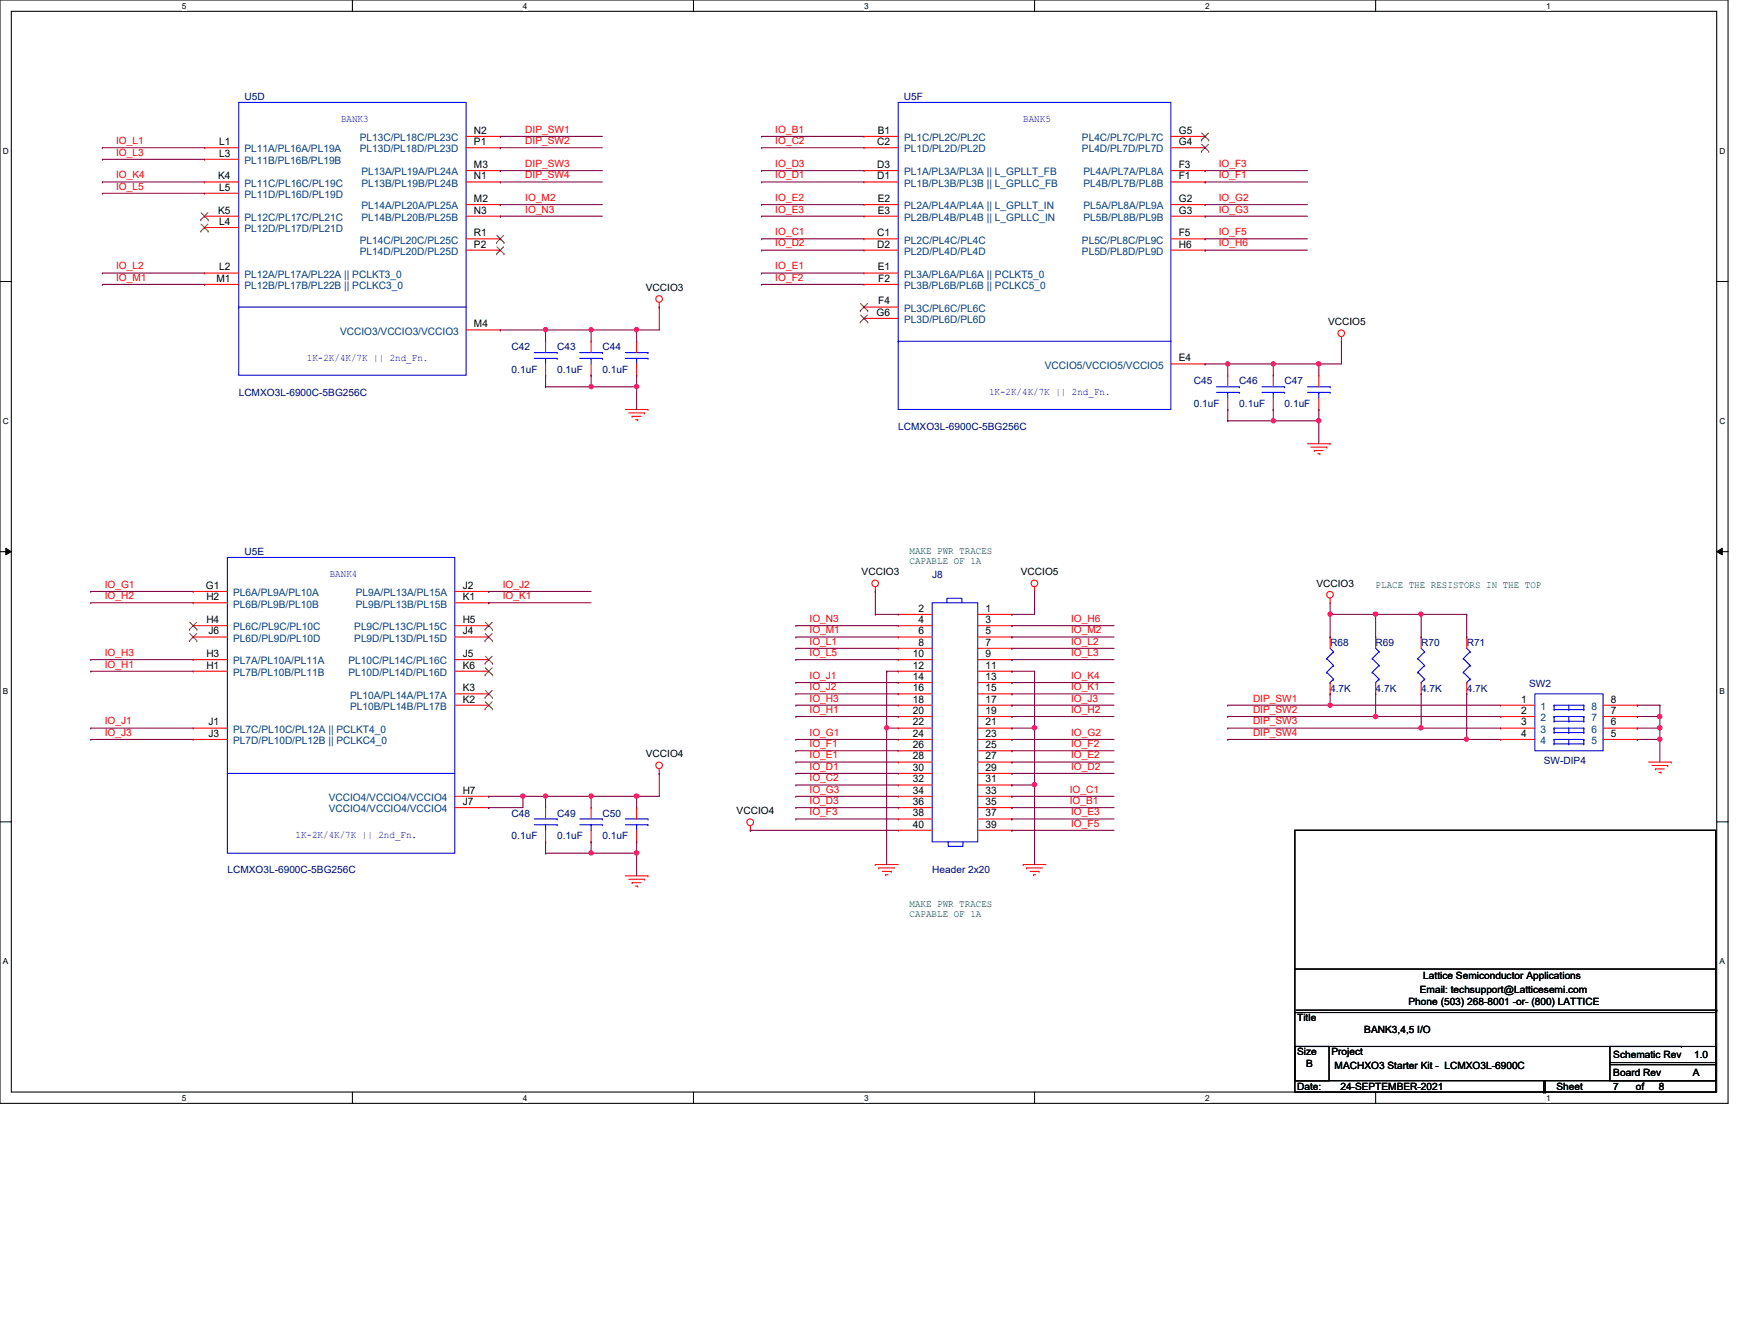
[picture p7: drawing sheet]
<svg xmlns="http://www.w3.org/2000/svg" width="279mm" height="216mm" viewBox="0 0 279 216" stroke-linecap="round" stroke-linejoin="round" font-family="sans-serif">
<path d="M0 0h278v177.4h-278zM1.8 1.8h274.3v173.8h-274.3z" fill="none" stroke="#000" stroke-width=".17"/>
<g fill="#fff">
<path d="M29.3 .2h.7v1.5h-.7z"/>
<path d="M29.3 175.8h.7v1.4h-.7z"/>
</g>
<path d="M56.7 0v1.8M56.7 175.6v1.8" fill="none" stroke="#000" stroke-width=".17"/>
<g fill="#fff">
<path d="M84.1 .2h.7v1.5h-.7z"/>
<path d="M84.1 175.8h.7v1.4h-.7z"/>
</g>
<path d="M111.5 0v1.8M111.5 175.6v1.8" fill="none" stroke="#000" stroke-width=".17"/>
<g fill="#fff">
<path d="M139 .2h.7v1.5h-.7z"/>
<path d="M139 175.8h.7v1.4h-.7z"/>
</g>
<path d="M166.4 0v1.8M166.4 175.6v1.8" fill="none" stroke="#000" stroke-width=".17"/>
<g fill="#fff">
<path d="M193.8 .2h.8v1.5h-.8z"/>
<path d="M193.8 175.8h.8v1.4h-.8z"/>
</g>
<path d="M221.3 0v1.8M221.3 175.6v1.8" fill="none" stroke="#000" stroke-width=".17"/>
<g fill="#fff">
<path d="M248.7 .2h.7v1.5h-.7z"/>
<path d="M248.7 175.8h.7v1.4h-.7z"/>
<path d="M.5 23.5h.9v1.5h-.9z"/>
<path d="M276.6 23.5h.9v1.5h-.9z"/>
<path d="M.5 67h.9v1.5h-.9z"/>
<path d="M276.6 67h.9v1.5h-.9z"/>
</g>
<path d="M0 45.3h1.8M276.1 45.3h1.9" fill="none" stroke="#000" stroke-width=".17"/>
<g fill="#fff">
<path d="M.5 110.4h.8v1.5h-.8z"/>
<path d="M276.6 110.4h.9v1.5h-.9z"/>
</g>
<path d="M0 88.7h1.8M276.1 88.7h1.9" fill="none" stroke="#000" stroke-width=".17"/>
<path d="M.9 88.1l.9 .6-.9 .5zM276.1 88.7l.9-.6v1.1z" fill="#000"/>
<path d="M.9 88.1l.9 .6-.9 .5zM276.1 88.7l.9-.6v1.1z" fill="none" stroke="#000" stroke-width=".16"/>
<g fill="#fff">
<path d="M.5 153.8h.8v1.5h-.8z"/>
<path d="M276.6 153.8h.9v1.5h-.9z"/>
</g>
<g fill="none" stroke="#000" stroke-width=".17">
<path d="M0 132.1h1.8M208.3 133.5h67.7v42.1h-67.7zM276.1 132.1h1.9M208.3 155.8h67.7M276 155.8h.1M208.3 168.2h5.5v5.5h-5.5zM208.3 173.7h67.7M208.3 162.8h67.7M208.3 168.2h62.2M208.5 162.4h67.6M248.3 175.6h.1M248.3 173.7v1.9"/>
<path d="M248.5 175.6h.1M248.5 173.7v1.9M259 168.2h17v5.5h-17zM259 171.2h17M259 170.8h17M270.5 168.2h.1M276 173.7h.1M276 162.8h.1M276 171.2h.1M276 170.8h.1M276.1 162.4h.1"/>
</g>
<g fill="none" stroke="#f00" stroke-width=".17">
<path d="M32.9 23.7h.1M32.9 25.6h.1M32.9 29.3h.1M32.9 31.1h.1M32.9 34.8h.1M32.9 36.6h.1M32.9 23.7h5.5M32.9 25.6h5.5M32.9 29.3h5.5M32.9 31.1h5.5M32.9 34.8h5.5M32.9 36.6h5.5"/>
<path d="M75 23.7h5.5M75 29.3h5.5M75 34.8h5.5M75 32.9h5.5M75 38.4h5.5M75 21.9h5.5M75 27.4h5.5M80.5 32.9h.1M80.5 34.8h.1M80.5 38.4h.1M80.5 21.9h.1M80.5 23.7h.1"/>
<path d="M80.5 27.4h.1M80.5 29.3h.1M139 21.9h.1M139 23.7h.1M139 27.4h.1M139 29.3h.1M139 32.9h.1M139 34.8h.1M139 38.4h.1M139 23.7h5.5M139 29.3h5.5M139 34.8h5.5"/>
<path d="M139 32.9h5.5M139 38.4h5.5M139 21.9h5.5M139 27.4h5.5M188.3 23.7h5.5M188.3 29.3h5.5M188.3 34.8h5.5M188.3 32.9h5.5M188.3 38.4h5.5M188.3 21.9h5.5M188.3 27.4h5.5M193.8 32.9h.1"/>
<path d="M193.8 34.8h.1M193.8 38.4h.1M193.8 21.9h.1M193.8 23.7h.1M193.8 27.4h.1M193.8 29.3h.1M32.9 43.9h.1M32.9 45.7h.1M32.9 43.9h5.5M32.9 45.7h5.5M75 40.2h5.5M75 53h5.5"/>
<path d="M80.5 40.2h.1M80.5 53h.1M87.8 54.9h.1M87.8 54.9v1.8M87.8 58.5v1.8M95.1 54.9h.1M95.1 54.9v1.8M95.1 58.5v1.8M102.4 54.9h.1M102.4 54.9v1.8M102.4 58.5v1.8M106 49.4h.1"/>
<path d="M106 48.6v.8M139 40.2h.1M139 43.9h.1M139 45.7h.1M139 49.4h.1M139 51.2h.1M139 43.9h5.5M139 45.7h5.5M139 40.2h5.5M139 49.4h5.5M139 51.2h5.5M188.3 40.2h5.5"/>
<path d="M188.3 58.5h5.5M193.8 40.2h.1M193.8 58.5h.1M215.8 54.9h.1M215.8 54.1v.8M87.8 60.3h.1M95.1 60.3h.1M100.6 65.8h3.6M101.1 66.4h2.6M101.7 66.9h.1M101.7 66.9h1.4M102.2 67.5h.4"/>
<path d="M102.4 60.3h.1M102.6 67.5h.1M103.7 66.4h.1M104.2 65.8h.1M197.5 60.3h.1M197.5 65.8h.1M197.5 60.3v1.9M197.5 64v1.8M204.8 60.3h.1M204.8 65.8h.1M204.8 60.3v1.9M204.8 64v1.8"/>
<path d="M210.3 71.3h3.7M210.9 71.9h2.5M211.4 72.4h.1M211.4 72.4h1.5M212 72.9h.3M212.1 60.3h.1M212.1 65.8h.1M212.1 60.3v1.9M212.1 64v1.8M212.3 72.9h.1M213.4 71.9h.1M214 71.3h.1"/>
<path d="M31.1 95.1h.1M31.1 96.9h.1M31.1 95.1h5.5M31.1 96.9h5.5M73.2 95.1h5.4M73.2 96.9h5.4M78.6 95.1h.1M78.6 96.9h.1M140.8 95.1h.1M140.8 94.4v.7M144.5 98.8h.1M144.5 98.8h5.4"/>
<path d="M157.3 98.8h5.5M162.8 98.8h.1M166.4 95.1h.1M166.4 94.4v.7M214 96.9h.1M214 96.2v.7M31.1 100.6h.1M31.1 102.4h.1M31.1 106h.1M31.1 107.9h.1M31.1 117.1h.1M31.1 118.9h.1"/>
<path d="M31.1 117.1h5.5M31.1 118.9h5.5M31.1 100.6h5.5M31.1 102.4h5.5M31.1 106h5.5M31.1 107.9h5.5M73.2 113.4h5.4M73.2 100.6h5.4M73.2 102.4h5.4M73.2 106h5.4M73.2 107.9h5.4M73.2 111.5h5.4"/>
<path d="M78.6 106h.1M78.6 107.9h.1M78.6 111.5h.1M78.6 113.4h.1M78.6 100.6h.1M78.6 102.4h.1M144.5 100.6h.1M144.5 102.4h.1M144.5 104.2h.1M144.5 106h.1M144.5 107.9h.1M144.5 109.7h.1"/>
<path d="M144.5 111.5h.1M144.5 113.4h.1M144.5 115.2h.1M144.5 117.1h.1M144.5 118.9h.1M144.5 113.4h5.4M144.5 115.2h5.4M144.5 117.1h5.4M144.5 118.9h5.4M144.5 100.6h5.4M144.5 102.4h5.4M144.5 104.2h5.4"/>
<path d="M144.5 106h5.4M144.5 107.9h5.4M144.5 109.7h5.4M144.5 111.5h5.4M157.3 113.4h5.5M157.3 115.2h5.5M157.3 117.1h5.5M157.3 118.9h5.5M157.3 100.6h5.5M157.3 102.4h5.5M157.3 104.2h5.5M157.3 106h5.5"/>
<path d="M157.3 107.9h5.5M157.3 109.7h5.5M157.3 111.5h5.5M162.8 100.6h.1M162.8 102.4h.1M162.8 104.2h.1M162.8 106h.1M162.8 107.9h.1M162.8 109.7h.1M162.8 111.5h.1M162.8 113.4h.1M162.8 115.2h.1"/>
<path d="M162.8 117.1h.1M162.8 118.9h.1M214 111.5h.1M214 102.4h.1M214 102.4v1.8M214 109.7v1.8M221.3 111.5h.1M221.3 102.4h.1M221.3 102.4v1.8M221.3 109.7v1.8M228.6 111.5h.1M228.6 102.4h.1"/>
<path d="M228.6 102.4v1.8M228.6 109.7v1.8M235.9 111.5h.1M235.9 102.4h.1M235.9 102.4v1.8M235.9 109.7v1.8M241.4 113.4h.1M241.4 115.2h.1M241.4 117.1h.1M241.4 118.9h.1M241.4 113.4h5.5M241.4 115.2h5.5"/>
<path d="M241.4 117.1h5.5M241.4 118.9h5.5M257.9 113.4h5.5M257.9 115.2h5.5M257.9 117.1h5.5M257.9 118.9h5.5M263.4 118.9h.1M263.4 117.1h.1M263.4 115.2h.1M263.4 113.4h.1M73.2 128h5.4M73.2 129.8h5.4"/>
<path d="M78.6 128h.1M78.6 129.8h.1M87.8 129.8h.1M87.8 135.3h.1M87.8 129.8v1.9M87.8 133.5v1.8M95.1 129.8h.1M95.1 135.3h.1M95.1 129.8v1.9M95.1 133.5v1.8M102.4 129.8h.1M102.4 135.3h.1"/>
<path d="M102.4 129.8v1.9M102.4 133.5v1.8M106 124.3h.1M106 123.6v.7M120.7 133.5h.1M120.7 132.8v.7M140.8 139h.1M140.8 139h3.7M141.4 139.5h.1M141.4 139.5h2.5M144.5 120.7h.1M144.5 122.5h.1"/>
<path d="M144.5 124.3h.1M144.5 126.2h.1M144.5 128h.1M144.5 129.8h.1M144.5 131.7h.1M144.5 133.5h.1M144.5 122.5h5.4M144.5 120.7h5.4M144.5 124.3h5.4M144.5 126.2h5.4M144.5 128h5.4M144.5 129.8h5.4"/>
<path d="M144.5 131.7h5.4M144.5 133.5h5.4M157.3 122.5h5.5M157.3 120.7h5.5M157.3 124.3h5.5M157.3 126.2h5.5M157.3 128h5.5M157.3 129.8h5.5M157.3 131.7h5.5M157.3 133.5h5.5M162.8 120.7h.1M162.8 122.5h.1"/>
<path d="M162.8 124.3h.1M162.8 126.2h.1M162.8 128h.1M162.8 129.8h.1M162.8 131.7h.1M162.8 133.5h.1M164.6 139h.1M164.6 139h3.6M165.1 139.5h.1M165.1 139.5h2.6M265.2 122.5h3.6M265.7 123.1h2.6"/>
<path d="M266.3 123.6h.1M266.3 123.6h1.4M266.8 124.2h.4M267.2 124.2h.1M268.3 123.1h.1M268.8 122.5h.1M100.6 140.8h3.6M101.1 141.4h2.6M101.7 141.9h.1M101.7 141.9h1.4M102.2 142.5h.4M102.6 142.5h.1"/>
<path d="M103.7 141.4h.1M104.2 140.8h.1M141.9 140.1h1.5M142.5 140.6h.1M142.5 140.6h.3M143.4 140.1h.1M165.7 140.1h1.4M166.2 140.6h.1M166.2 140.6h.4M167.1 140.1h.1"/>
<circle cx="106" cy="48.1" r=".54"/>
<circle cx="215.7" cy="53.6" r=".54"/>
<circle cx="140.8" cy="93.8" r=".54"/>
<circle cx="166.4" cy="93.8" r=".54"/>
<circle cx="213.9" cy="95.6" r=".54"/>
<circle cx="106" cy="123" r=".54"/>
<circle cx="120.7" cy="132.2" r=".54"/>
</g>
<g fill="none" stroke="#00f" stroke-width=".17">
<path d="M38.4 16.5h36.6v43.8h-36.6zM144.5 16.5h43.8v49.3h-43.8zM38.4 49.4h.1M38.4 49.4h36.6M85.9 56.7h3.7M85.9 57.6h3.7M87.8 57.6h.1M87.8 57.6v.9M89.6 56.7h.1M89.6 57.6h.1M93.3 56.7h3.6M93.3 57.6h3.6"/>
<path d="M95.1 57.6h.1M95.1 57.6v.9M96.9 56.7h.1M96.9 57.6h.1M100.6 56.7h3.6M100.6 57.6h3.6M102.4 57.6h.1M102.4 57.6v.9M104.2 56.7h.1M104.2 57.6h.1M144.5 54.9h.1M144.5 54.9h43.8"/>
<path d="M195.7 62.2h3.6M195.7 63.1h3.6M197.5 63.1h.1M197.5 63.1v.9M199.3 62.2h.1M199.3 63.1h.1M203 62.2h3.6M203 63.1h3.6M204.8 63.1h.1M204.8 63.1v.9M206.6 62.2h.1M206.6 63.1h.1"/>
<path d="M210.3 62.2h3.7M210.3 63.1h3.7M212.1 63.1h.1M212.1 63.1v.9M214 62.2h.1M214 63.1h.1M36.6 89.6h36.6v47.6h-36.6zM149.9 96.9h7.4v38.4h-7.4zM152.3 96.9v-.7h2.4v.7M213.4 105.9h.1M213.4 108.1h.1M213.4 105.9l1.1 1.1"/>
<path d="M213.4 108.1l1.1 1.1M214 109.7h.1M214 104.2l.5 .6M214.5 104.8h.1M214.5 107h.1M214.5 109.2h.1M214.5 104.8l-1.1 1.1M214.5 107l-1.1 1.1M214.5 109.2l-.5 .5M220.7 105.9h.1M220.7 108.1h.1M220.7 105.9l1.1 1.1"/>
<path d="M220.7 108.1l1.1 1.1M221.3 109.7h.1M221.3 104.2l.5 .6M221.8 104.8h.1M221.8 107h.1M221.8 109.2h.1M221.8 104.8l-1.1 1.1M221.8 107l-1.1 1.1M221.8 109.2l-.5 .5M228 105.9h.1M228 108.1h.1M228 105.9l1.2 1.1"/>
<path d="M228 108.1l1.2 1.1M228.6 109.7h.1M228.6 104.2l.6 .6M229.2 104.8h.1M229.2 107h.1M229.2 109.2h.1M229.2 104.8l-1.2 1.1M229.2 107l-1.2 1.1M229.2 109.2l-.6 .5M235.4 105.9h.1M235.4 108.1h.1M235.4 105.9l1.1 1.1"/>
<path d="M235.4 108.1l1.1 1.1M235.9 109.7h.1M235.9 104.2l.6 .6M236.5 104.8h.1M236.5 107h.1M236.5 109.2h.1M236.5 104.8l-1.1 1.1M236.5 107l-1.1 1.1M236.5 109.2l-.6 .5M246.9 111.5h11v9.2h-11zM250 114.1h.1M250 113.4h.1"/>
<path d="M250 115.2h.1M250 116h.1M250 117.1h.1M250 117.8h.1M250 118.9h.1M250 119.6h.1M250 113.4h4.8M250 114.1h4.8M250 113.4v.7M250 115.2v.8M250 117.1v.7M250 118.9v.7"/>
<path d="M250 116h4.8M250 115.2h4.8M250 117.8h4.8M250 117.1h4.8M250 119.6h4.8M250 118.9h4.8M252.3 114.1h.1M252.3 116h.1M252.3 117.8h.1M252.3 119.6h.1M252.3 113.4v.7M252.3 115.2v.8"/>
<path d="M252.3 117.1v.7M252.3 118.9v.7M254.8 113.4h.1M254.8 114.1h.1M254.8 116h.1M254.8 115.2h.1M254.8 117.8h.1M254.8 117.1h.1M254.8 119.6h.1M254.8 118.9h.1M254.8 113.4v.7M254.8 115.2v.8"/>
<path d="M254.8 117.1v.7M254.8 118.9v.7M36.6 124.3h.1M36.6 124.3h36.6M85.9 131.7h3.7M85.9 132.6h3.7M87.8 132.6h.1M87.8 132.6v.9M89.6 131.7h.1M89.6 132.6h.1M93.3 131.7h3.6M93.3 132.6h3.6"/>
<path d="M95.1 132.6h.1M95.1 132.6v.9M96.9 131.7h.1M96.9 132.6h.1M100.6 131.7h3.6M100.6 132.6h3.6M102.4 132.6h.1M102.4 132.6v.9M104.2 131.7h.1M104.2 132.6h.1M152.5 135.3v.8h2.4v-.8"/>
</g>
<g fill="none" stroke="#804000" stroke-width=".16">
<path d="M32.3 35.3h.1M32.3 37.2h.1M32.3 34.2l1.2 1.1M32.3 36l1.2 1.2M33.4 34.2l-1.1 1.1M33.4 36l-1.1 1.2M33.5 35.3h.1M33.5 37.2h.1M79.9 39h.1M79.9 37.8l1.2 1.2M79.9 39.7l1.2 1.1M81 37.8l-1.1 1.2"/>
<path d="M81 39.7l-1.1 1.1M81.1 39h.1M193.3 22.5h.1M193.3 24.3h.1M193.3 21.4l1.1 1.1M193.3 23.2l1.1 1.1M194.4 21.4l-1.1 1.1M194.4 23.2l-1.1 1.1M194.4 22.5h.1M194.4 24.3h.1M79.9 40.8h.1M81.1 40.8h.1"/>
<path d="M138.4 50h.1M138.4 51.8h.1M138.4 48.8l1.2 1.2M138.4 50.6l1.2 1.2M139.5 48.8l-1.1 1.2M139.5 50.6l-1.1 1.2M139.6 50h.1M139.6 51.8h.1M30.5 101.2h.1M30.5 103h.1M30.5 100l1.2 1.2M30.5 101.9l1.2 1.1"/>
<path d="M31.6 100l-1.1 1.2M31.6 101.9l-1.1 1.1M31.7 101.2h.1M31.7 103h.1M78 106.6h.1M78 108.5h.1M78 112.1h.1M78 114h.1M78 101.2h.1M78 103h.1M78.1 105.5l1.1 1.1M78.1 107.4l1.1 1.1"/>
<path d="M78.1 111l1.1 1.1M78.1 112.8l1.1 1.2M78.1 100l1.1 1.2M78.1 101.9l1.1 1.1M79.2 111l-1.2 1.1M79.2 105.5l-1.2 1.1M79.2 107.4l-1.2 1.1M79.2 112.8l-1.2 1.2M79.2 100l-1.2 1.2M79.2 101.9l-1.2 1.1M79.2 106.6h.1M79.2 108.5h.1"/>
<path d="M79.2 112.1h.1M79.2 114h.1M79.2 101.2h.1M79.2 103h.1"/>
</g>
<g fill="none" stroke="#800040" stroke-width=".17">
<path d="M16.5 23.7h.1M16.5 25.6h.1M16.5 29.3h.1M16.5 31.1h.1M16.5 23.7h16.4M16.5 25.6h16.4M16.5 29.3h16.4M16.5 31.1h16.4M80.5 32.9h.1M80.5 34.8h.1M80.5 32.9h16.4M80.5 34.8h16.4"/>
<path d="M16.5 43.9h.1M16.5 45.7h.1M16.5 43.9h16.4M16.5 45.7h16.4M87.8 53h.1M87.8 53v1.9M87.8 53h7.3"/>
</g>
<circle cx="95.1" cy="53" r=".34" fill="#f0f"/>
<circle cx="95.1" cy="53" r=".34" fill="none" stroke="#f0f" stroke-width=".17"/>
<path d="M80.5 53h.1M80.5 53h7.3" fill="none" stroke="#800040" stroke-width=".17"/>
<circle cx="87.8" cy="53" r=".34" fill="#f0f"/>
<circle cx="87.8" cy="53" r=".34" fill="none" stroke="#f0f" stroke-width=".17"/>
<path d="M95.1 53h.1M95.1 53v1.9M95.1 53h7.3M102.4 53h.1M102.4 53v1.9M87.8 60.3h.1M87.8 62.2h.1M87.8 60.3v1.9M87.8 62.2h14.6M95.1 60.3h.1M95.1 62.2h.1M95.1 60.3v1.9" fill="none" stroke="#800040" stroke-width=".17"/>
<circle cx="95.1" cy="62.1" r=".34" fill="#f0f"/>
<circle cx="95.1" cy="62.1" r=".34" fill="none" stroke="#f0f" stroke-width=".17"/>
<path d="M102.4 60.3h.1M102.4 60.3v1.9" fill="none" stroke="#800040" stroke-width=".17"/>
<circle cx="102.4" cy="62.1" r=".36" fill="#f0f"/>
<circle cx="102.4" cy="62.1" r=".36" fill="none" stroke="#f0f" stroke-width=".17"/>
<path d="M102.4 53h.1M102.4 53h3.6" fill="none" stroke="#800040" stroke-width=".17"/>
<circle cx="102.4" cy="53" r=".36" fill="#f0f"/>
<circle cx="102.4" cy="53" r=".36" fill="none" stroke="#f0f" stroke-width=".17"/>
<path d="M106 49.4h.1M106 49.4v3.6M87.8 128h.1M87.8 128v1.8" fill="none" stroke="#800040" stroke-width=".17"/>
<circle cx="87.8" cy="128" r=".34" fill="#f0f"/>
<circle cx="87.8" cy="128" r=".34" fill="none" stroke="#f0f" stroke-width=".17"/>
<path d="M84.1 128h.1M84.1 128h18.3M87.8 128h.1M95.1 128h.1M95.1 128v1.8M102.4 128h.1M102.4 128v1.8" fill="none" stroke="#800040" stroke-width=".17"/>
<circle cx="95.1" cy="128" r=".34" fill="#f0f"/>
<circle cx="95.1" cy="128" r=".34" fill="none" stroke="#f0f" stroke-width=".17"/>
<path d="M87.8 135.3h.1M87.8 137.2h.1M87.8 135.3v1.9M95.1 135.3h.1M95.1 135.3v1.9h-7.3" fill="none" stroke="#800040" stroke-width=".17"/>
<circle cx="95.1" cy="137.1" r=".34" fill="#f0f"/>
<circle cx="95.1" cy="137.1" r=".34" fill="none" stroke="#f0f" stroke-width=".17"/>
<path d="M95.1 137.2h.1M102.4 135.3h.1M102.4 128h.1M102.4 135.3v1.9h-7.3M102.4 128h3.6" fill="none" stroke="#800040" stroke-width=".17"/>
<circle cx="102.4" cy="128" r=".36" fill="#f0f"/>
<circle cx="102.4" cy="128" r=".36" fill="none" stroke="#f0f" stroke-width=".17"/>
<path d="M78.6 129.8h.1M78.6 128h.1M78.6 128h5.5M84.1 128h.1M84.1 128v1.8h-5.5M106 124.3h.1M106 124.3v3.7" fill="none" stroke="#800040" stroke-width=".17"/>
<circle cx="84.1" cy="128" r=".36" fill="#f0f"/>
<circle cx="84.1" cy="128" r=".36" fill="none" stroke="#f0f" stroke-width=".17"/>
<g fill="none" stroke="#800040" stroke-width=".17">
<path d="M14.6 95.1h.1M14.6 96.9h.1M14.6 95.1h16.5M14.6 96.9h16.5M78.6 95.1h.1M78.6 96.9h.1M78.6 95.1h16.5M78.6 96.9h16.5M14.6 106h.1M14.6 107.9h.1M14.6 117.1h.1M14.6 118.9h.1"/>
<path d="M14.6 106h16.5M14.6 107.9h16.5M14.6 117.1h16.5M14.6 118.9h16.5M102.4 137.2h.1M102.4 137.2v3.6"/>
</g>
<circle cx="102.4" cy="137.1" r=".36" fill="#f0f"/>
<circle cx="102.4" cy="137.1" r=".36" fill="none" stroke="#f0f" stroke-width=".17"/>
<path d="M193.8 58.5h.1M193.8 58.5h3.7M197.5 58.5h.1M197.5 58.5v1.8" fill="none" stroke="#800040" stroke-width=".17"/>
<circle cx="197.5" cy="58.5" r=".34" fill="#f0f"/>
<circle cx="197.5" cy="58.5" r=".34" fill="none" stroke="#f0f" stroke-width=".17"/>
<path d="M197.5 58.5h.1M197.5 58.5h14.6M204.8 58.5h.1M204.8 58.5v1.8M212.1 58.5h.1M212.1 58.5v1.8" fill="none" stroke="#800040" stroke-width=".17"/>
<circle cx="212.1" cy="58.5" r=".36" fill="#f0f"/>
<circle cx="212.1" cy="58.5" r=".36" fill="none" stroke="#f0f" stroke-width=".17"/>
<circle cx="204.8" cy="58.5" r=".34" fill="#f0f"/>
<circle cx="204.8" cy="58.5" r=".34" fill="none" stroke="#f0f" stroke-width=".17"/>
<path d="M197.5 65.8h.1M197.5 67.6h.1M197.5 65.8v1.8M197.5 67.6h14.6M204.8 65.8h.1M204.8 67.6h.1M204.8 65.8v1.8" fill="none" stroke="#800040" stroke-width=".17"/>
<circle cx="212.1" cy="67.6" r=".36" fill="#f0f"/>
<circle cx="212.1" cy="67.6" r=".36" fill="none" stroke="#f0f" stroke-width=".17"/>
<circle cx="204.8" cy="67.6" r=".34" fill="#f0f"/>
<circle cx="204.8" cy="67.6" r=".34" fill="none" stroke="#f0f" stroke-width=".17"/>
<g fill="none" stroke="#800040" stroke-width=".17">
<path d="M122.5 21.9h.1M122.5 23.7h.1M122.5 27.4h.1M122.5 29.3h.1M122.5 32.9h.1M122.5 34.8h.1M122.5 38.4h.1M122.5 21.9h16.5M122.5 23.7h16.5M122.5 27.4h16.5M122.5 29.3h16.5M122.5 32.9h16.5"/>
<path d="M122.5 34.8h16.5M122.5 38.4h16.5M193.8 27.4h.1M193.8 29.3h.1M193.8 32.9h.1M193.8 34.8h.1M193.8 38.4h.1M193.8 27.4h16.5M193.8 29.3h16.5M193.8 32.9h16.5M193.8 34.8h16.5M193.8 38.4h16.5"/>
<path d="M122.5 40.2h.1M122.5 43.9h.1M122.5 45.7h.1M122.5 40.2h16.5M122.5 43.9h16.5M122.5 45.7h16.5M193.8 40.2h.1M193.8 40.2h16.5M212.1 58.5h.1M215.8 54.9h.1M215.8 54.9v3.6h-3.7M102.4 62.2h.1"/>
<path d="M102.4 62.2v3.6M212.1 67.6h.1M212.1 67.6v3.7M140.8 98.8h.1M140.8 95.1h.1M140.8 98.8h3.7M140.8 95.1v3.7M162.8 98.8h.1M166.4 95.1h.1M166.4 95.1v3.7h-3.6M142.6 107.9h.1M142.6 117.1h.1"/>
<path d="M142.6 107.9h1.9M142.6 117.1v21.9"/>
</g>
<circle cx="142.6" cy="117" r=".34" fill="#f0f"/>
<circle cx="142.6" cy="117" r=".34" fill="none" stroke="#f0f" stroke-width=".17"/>
<path d="M162.8 107.9h.1M162.8 107.9h3.6M166.4 107.9h.1M166.4 107.9v9.2" fill="none" stroke="#800040" stroke-width=".17"/>
<circle cx="166.4" cy="117" r=".36" fill="#f0f"/>
<circle cx="166.4" cy="117" r=".36" fill="none" stroke="#f0f" stroke-width=".17"/>
<path d="M142.6 117.1h.1M142.6 117.1h1.9M162.8 117.1h.1M162.8 117.1h3.6M166.4 126.2h.1M166.4 126.2v12.8" fill="none" stroke="#800040" stroke-width=".17"/>
<circle cx="166.4" cy="126.1" r=".36" fill="#f0f"/>
<circle cx="166.4" cy="126.1" r=".36" fill="none" stroke="#f0f" stroke-width=".17"/>
<g fill="none" stroke="#800040" stroke-width=".17">
<path d="M212.1 65.8h.1M212.1 65.8v1.8M142.6 107.9h.1M142.6 107.9v9.2M166.4 117.1h.1M166.4 117.1v9.1h-3.6M263.4 113.4h.1M263.4 113.4h3.6M267 115.2h.1M267 115.2v1.9M120.7 133.5h.1M120.7 133.5h23.8"/>
<path d="M162.8 126.2h.1"/>
</g>
<circle cx="267" cy="117" r=".36" fill="#f0f"/>
<circle cx="267" cy="117" r=".36" fill="none" stroke="#f0f" stroke-width=".17"/>
<circle cx="267" cy="115.2" r=".36" fill="#f0f"/>
<circle cx="267" cy="115.2" r=".36" fill="none" stroke="#f0f" stroke-width=".17"/>
<g fill="none" stroke="#800040" stroke-width=".17">
<path d="M214 113.4h.1M214 113.4h27.4M221.3 115.2h.1M221.3 115.2h20.1M228.6 117.1h.1M228.6 117.1h12.8M263.4 115.2h.1M263.4 117.1h.1M263.4 118.9h.1M263.4 115.2h3.6M263.4 117.1h3.6M263.4 118.9h3.6"/>
<path d="M267 118.9h.1M267 117.1h.1M267 117.1v5.4"/>
</g>
<circle cx="267" cy="118.8" r=".36" fill="#f0f"/>
<circle cx="267" cy="118.8" r=".36" fill="none" stroke="#f0f" stroke-width=".17"/>
<g fill="none" stroke="#800040" stroke-width=".17">
<path d="M80.5 21.9h.1M80.5 23.7h.1M80.5 27.4h.1M80.5 29.3h.1M80.5 21.9h16.4M80.5 23.7h16.4M80.5 27.4h16.4M80.5 29.3h16.4M197.5 113.4h.1M214 111.5h.1M214 111.5v1.9h-16.5M221.3 111.5h.1"/>
<path d="M221.3 111.5v3.7M228.6 111.5h.1M228.6 111.5v5.6M235.9 118.9h.1M235.9 111.5h.1M235.9 118.9h5.5M235.9 111.5v7.4M267 113.4h.1M267 113.4v1.8"/>
</g>
<circle cx="213.9" cy="113.4" r=".34" fill="#f0f"/>
<circle cx="213.9" cy="113.4" r=".34" fill="none" stroke="#f0f" stroke-width=".17"/>
<path d="M197.5 115.2h.1M197.5 115.2h23.8" fill="none" stroke="#800040" stroke-width=".17"/>
<circle cx="221.3" cy="115.2" r=".36" fill="#f0f"/>
<circle cx="221.3" cy="115.2" r=".36" fill="none" stroke="#f0f" stroke-width=".17"/>
<path d="M197.5 117.1h.1M197.5 117.1h31.1" fill="none" stroke="#800040" stroke-width=".17"/>
<circle cx="228.6" cy="117" r=".34" fill="#f0f"/>
<circle cx="228.6" cy="117" r=".34" fill="none" stroke="#f0f" stroke-width=".17"/>
<path d="M197.5 118.9h.1M197.5 118.9h38.4" fill="none" stroke="#800040" stroke-width=".17"/>
<circle cx="235.9" cy="118.8" r=".34" fill="#f0f"/>
<circle cx="235.9" cy="118.8" r=".34" fill="none" stroke="#f0f" stroke-width=".17"/>
<path d="M214 98.8h.1M214 96.9v5.5M214 98.8h7.3M221.3 98.8h.1M235.9 98.8v3.6M214 102.4h.1M235.9 102.4h.1" fill="none" stroke="#800040" stroke-width=".17"/>
<circle cx="213.9" cy="98.7" r=".34" fill="#f0f"/>
<circle cx="213.9" cy="98.7" r=".34" fill="none" stroke="#f0f" stroke-width=".17"/>
<path d="M228.6 98.8h.1M228.6 98.8h-7.3v3.6M221.3 102.4h.1" fill="none" stroke="#800040" stroke-width=".17"/>
<circle cx="221.3" cy="98.7" r=".36" fill="#f0f"/>
<circle cx="221.3" cy="98.7" r=".36" fill="none" stroke="#f0f" stroke-width=".17"/>
<circle cx="228.6" cy="98.7" r=".34" fill="#f0f"/>
<circle cx="228.6" cy="98.7" r=".34" fill="none" stroke="#f0f" stroke-width=".17"/>
<g fill="none" stroke="#800040" stroke-width=".17">
<path d="M235.9 98.8h.1M235.9 98.8h-7.3v3.6M128 100.6h.1M128 102.4h.1M128 104.2h.1M128 106h.1M128 109.7h.1M128 111.5h.1M128 113.4h.1M128 115.2h.1M128 118.9h.1M128 100.6h16.5"/>
<path d="M128 102.4h16.5M128 104.2h16.5M128 106h16.5M128 109.7h16.5M128 111.5h16.5M128 113.4h16.5M128 115.2h16.5M128 118.9h16.5M162.8 100.6h.1M162.8 102.4h.1M162.8 104.2h.1M162.8 106h.1"/>
<path d="M162.8 109.7h.1M162.8 111.5h.1M162.8 113.4h.1M162.8 115.2h.1M162.8 118.9h.1M162.8 100.6h16.4M162.8 102.4h16.4M162.8 104.2h16.4M162.8 106h16.4M162.8 109.7h16.4M162.8 111.5h16.4M162.8 113.4h16.4"/>
<path d="M162.8 115.2h16.4M162.8 118.9h16.4M228.6 102.4h.1M128 120.7h.1M128 122.5h.1M128 124.3h.1M128 126.2h.1M128 128h.1M128 129.8h.1M128 131.7h.1M128 120.7h16.5M128 122.5h16.5"/>
<path d="M128 124.3h16.5M128 126.2h16.5M128 128h16.5M128 129.8h16.5M128 131.7h16.5M162.8 120.7h.1M162.8 122.5h.1M162.8 124.3h.1M162.8 128h.1M162.8 129.8h.1M162.8 131.7h.1M162.8 133.5h.1"/>
<path d="M162.8 120.7h16.4M162.8 122.5h16.4M162.8 124.3h16.4M162.8 128h16.4M162.8 129.8h16.4M162.8 131.7h16.4M162.8 133.5h16.4"/>
</g>
<circle cx="95.1" cy="53" r=".34" fill="#f0f"/>
<circle cx="95.1" cy="53" r=".34" fill="none" stroke="#f0f" stroke-width=".17"/>
<circle cx="87.8" cy="53" r=".34" fill="#f0f"/>
<circle cx="87.8" cy="53" r=".34" fill="none" stroke="#f0f" stroke-width=".17"/>
<circle cx="95.1" cy="62.1" r=".34" fill="#f0f"/>
<circle cx="95.1" cy="62.1" r=".34" fill="none" stroke="#f0f" stroke-width=".17"/>
<circle cx="102.4" cy="62.1" r=".36" fill="#f0f"/>
<circle cx="102.4" cy="62.1" r=".36" fill="none" stroke="#f0f" stroke-width=".17"/>
<circle cx="102.4" cy="53" r=".36" fill="#f0f"/>
<circle cx="102.4" cy="53" r=".36" fill="none" stroke="#f0f" stroke-width=".17"/>
<circle cx="87.8" cy="128" r=".34" fill="#f0f"/>
<circle cx="87.8" cy="128" r=".34" fill="none" stroke="#f0f" stroke-width=".17"/>
<circle cx="95.1" cy="128" r=".34" fill="#f0f"/>
<circle cx="95.1" cy="128" r=".34" fill="none" stroke="#f0f" stroke-width=".17"/>
<circle cx="95.1" cy="137.1" r=".34" fill="#f0f"/>
<circle cx="95.1" cy="137.1" r=".34" fill="none" stroke="#f0f" stroke-width=".17"/>
<circle cx="102.4" cy="128" r=".36" fill="#f0f"/>
<circle cx="102.4" cy="128" r=".36" fill="none" stroke="#f0f" stroke-width=".17"/>
<circle cx="84.1" cy="128" r=".36" fill="#f0f"/>
<circle cx="84.1" cy="128" r=".36" fill="none" stroke="#f0f" stroke-width=".17"/>
<circle cx="102.4" cy="137.1" r=".36" fill="#f0f"/>
<circle cx="102.4" cy="137.1" r=".36" fill="none" stroke="#f0f" stroke-width=".17"/>
<circle cx="197.5" cy="58.5" r=".34" fill="#f0f"/>
<circle cx="197.5" cy="58.5" r=".34" fill="none" stroke="#f0f" stroke-width=".17"/>
<circle cx="212.1" cy="58.5" r=".36" fill="#f0f"/>
<circle cx="212.1" cy="58.5" r=".36" fill="none" stroke="#f0f" stroke-width=".17"/>
<circle cx="204.8" cy="58.5" r=".34" fill="#f0f"/>
<circle cx="204.8" cy="58.5" r=".34" fill="none" stroke="#f0f" stroke-width=".17"/>
<circle cx="212.1" cy="67.6" r=".36" fill="#f0f"/>
<circle cx="212.1" cy="67.6" r=".36" fill="none" stroke="#f0f" stroke-width=".17"/>
<circle cx="204.8" cy="67.6" r=".34" fill="#f0f"/>
<circle cx="204.8" cy="67.6" r=".34" fill="none" stroke="#f0f" stroke-width=".17"/>
<circle cx="142.6" cy="117" r=".34" fill="#f0f"/>
<circle cx="142.6" cy="117" r=".34" fill="none" stroke="#f0f" stroke-width=".17"/>
<circle cx="166.4" cy="117" r=".36" fill="#f0f"/>
<circle cx="166.4" cy="117" r=".36" fill="none" stroke="#f0f" stroke-width=".17"/>
<circle cx="166.4" cy="126.1" r=".36" fill="#f0f"/>
<circle cx="166.4" cy="126.1" r=".36" fill="none" stroke="#f0f" stroke-width=".17"/>
<circle cx="267" cy="117" r=".36" fill="#f0f"/>
<circle cx="267" cy="117" r=".36" fill="none" stroke="#f0f" stroke-width=".17"/>
<circle cx="267" cy="115.2" r=".36" fill="#f0f"/>
<circle cx="267" cy="115.2" r=".36" fill="none" stroke="#f0f" stroke-width=".17"/>
<circle cx="267" cy="118.8" r=".36" fill="#f0f"/>
<circle cx="267" cy="118.8" r=".36" fill="none" stroke="#f0f" stroke-width=".17"/>
<circle cx="213.9" cy="113.4" r=".34" fill="#f0f"/>
<circle cx="213.9" cy="113.4" r=".34" fill="none" stroke="#f0f" stroke-width=".17"/>
<circle cx="221.3" cy="115.2" r=".36" fill="#f0f"/>
<circle cx="221.3" cy="115.2" r=".36" fill="none" stroke="#f0f" stroke-width=".17"/>
<circle cx="228.6" cy="117" r=".34" fill="#f0f"/>
<circle cx="228.6" cy="117" r=".34" fill="none" stroke="#f0f" stroke-width=".17"/>
<circle cx="235.9" cy="118.8" r=".34" fill="#f0f"/>
<circle cx="235.9" cy="118.8" r=".34" fill="none" stroke="#f0f" stroke-width=".17"/>
<circle cx="213.9" cy="98.7" r=".34" fill="#f0f"/>
<circle cx="213.9" cy="98.7" r=".34" fill="none" stroke="#f0f" stroke-width=".17"/>
<circle cx="221.3" cy="98.7" r=".36" fill="#f0f"/>
<circle cx="221.3" cy="98.7" r=".36" fill="none" stroke="#f0f" stroke-width=".17"/>
<circle cx="228.6" cy="98.7" r=".34" fill="#f0f"/>
<circle cx="228.6" cy="98.7" r=".34" fill="none" stroke="#f0f" stroke-width=".17"/>
<g font-size="1.7">
<text x="35.3" y="23.3">L1</text>
<text x="76.2" y="21.5">N2</text>
<text x="76.2" y="23.3">P1</text>
<text x="141.1" y="23.3">C2</text>
<text x="141.2" y="21.5">B1</text>
<text x="189.6" y="21.5">G5</text>
<text x="189.6" y="23.3">G4</text>
<text x="35.1" y="28.8">K4</text>
<text x="35.3" y="25.2">L3</text>
<text x="76.2" y="27">M3</text>
<text x="76.2" y="28.8">N1</text>
<text x="141.1" y="27">D3</text>
<text x="141.1" y="28.8">D1</text>
<text x="189.6" y="27">F3</text>
<text x="189.6" y="28.8">F1</text>
<text x="35.1" y="34.3">K5</text>
<text x="35.3" y="30.6">L5</text>
<text x="76.2" y="32.5">M2</text>
<text x="76.2" y="34.3">N3</text>
<text x="141.2" y="32.5">E2</text>
<text x="141.2" y="34.3">E3</text>
<text x="189.6" y="32.5">G2</text>
<text x="189.6" y="34.3">G3</text>
<text x="35.3" y="36.2">L4</text>
<text x="76.2" y="38">R1</text>
<text x="76.2" y="39.8">P2</text>
<text x="141.1" y="38">C1</text>
<text x="141.1" y="39.8">D2</text>
<text x="189.6" y="38">F5</text>
<text x="189.6" y="39.8">H6</text>
<text x="34.8" y="45.3">M1</text>
<text x="35.3" y="43.5">L2</text>
<text x="141.2" y="43.5">E1</text>
<text x="141.3" y="45.3">F2</text>
<text x="76.2" y="52.6">M4</text>
<text x="141" y="50.8">G6</text>
<text x="141.3" y="48.9">F4</text>
<text x="189.6" y="58.1">E4</text>
<text x="33.1" y="94.7">G1</text>
<text x="74.4" y="94.7">J2</text>
<text x="33.2" y="96.5">H2</text>
<text x="33.2" y="100.2">H4</text>
<text x="33.5" y="102">J6</text>
<text x="74.4" y="96.5">K1</text>
<text x="74.4" y="100.2">H5</text>
<text x="74.4" y="102">J4</text>
<text x="147.7" y="98.3">2</text>
<text x="147.7" y="100.2">4</text>
<text x="147.7" y="102">6</text>
<text x="158.5" y="98.3">1</text>
<text x="158.5" y="100.2">3</text>
<text x="158.5" y="102">5</text>
<text x="33.2" y="105.6">H3</text>
<text x="33.2" y="107.5">H1</text>
<text x="74.4" y="105.6">J5</text>
<text x="74.4" y="107.5">K6</text>
<text x="146.8" y="105.6">10</text>
<text x="146.8" y="107.5">12</text>
<text x="147.7" y="103.8">8</text>
<text x="158.5" y="103.8">7</text>
<text x="158.5" y="105.6">9</text>
<text x="158.5" y="107.5">11</text>
<text x="74.4" y="111.1">K3</text>
<text x="74.4" y="112.9">K2</text>
<text x="146.8" y="109.3">14</text>
<text x="146.8" y="111.1">16</text>
<text x="146.8" y="112.9">18</text>
<text x="158.5" y="109.3">13</text>
<text x="158.5" y="111.1">15</text>
<text x="158.5" y="112.9">17</text>
<text x="244.7" y="112.9">1</text>
<text x="259.1" y="112.9">8</text>
<text x="33.5" y="116.6">J1</text>
<text x="33.5" y="118.4">J3</text>
<text x="146.8" y="114.8">20</text>
<text x="146.8" y="116.6">22</text>
<text x="146.8" y="118.4">24</text>
<text x="158.5" y="114.8">19</text>
<text x="158.5" y="116.6">21</text>
<text x="158.5" y="118.4">23</text>
<text x="244.7" y="114.8">2</text>
<text x="244.7" y="116.6">3</text>
<text x="244.7" y="118.4">4</text>
<text x="259.1" y="118.4">5</text>
<text x="259.1" y="116.6">6</text>
<text x="259.1" y="114.8">7</text>
<text x="146.8" y="120.3">26</text>
<text x="146.8" y="122.1">28</text>
<text x="146.8" y="123.9">30</text>
<text x="146.8" y="125.8">32</text>
<text x="158.5" y="120.3">25</text>
<text x="158.5" y="122.1">27</text>
<text x="158.5" y="123.9">29</text>
<text x="158.5" y="125.8">31</text>
<text x="74.4" y="127.6">H7</text>
<text x="74.4" y="129.4">J7</text>
<text x="146.8" y="127.6">34</text>
<text x="146.8" y="129.4">36</text>
<text x="146.8" y="131.2">38</text>
<text x="158.5" y="127.6">33</text>
<text x="158.5" y="129.4">35</text>
<text x="158.5" y="131.2">37</text>
<text x="146.8" y="133.1">40</text>
<text x="158.5" y="133.1">39</text>
</g>
<g font-size="1.7" fill="#004080">
<text x="57.9" y="22.7">PL13C/PL18C/PL23C</text>
<text x="145.4" y="22.7">PL1C/PL2C/PL2C</text>
<text x="174" y="22.7">PL4C/PL7C/PL7C</text>
<text x="39.3" y="24.5">PL11A/PL16A/PL19A</text>
<text x="39.3" y="26.4">PL11B/PL16B/PL19B</text>
<text x="57.9" y="24.5">PL13D/PL18D/PL23D</text>
<text x="58.1" y="28.2">PL13A/PL19A/PL24A</text>
<text x="145.4" y="24.5">PL1D/PL2D/PL2D</text>
<text x="145.4" y="28.2">PL1A/PL3A/PL3A || L_GPLLT_FB</text>
<text x="174" y="24.5">PL4D/PL7D/PL7D</text>
<text x="174.3" y="28.2">PL4A/PL7A/PL8A</text>
<text x="39.3" y="30">PL11C/PL16C/PL19C</text>
<text x="39.3" y="31.8">PL11D/PL16D/PL19D</text>
<text x="39.3" y="35.5">PL12C/PL17C/PL21C</text>
<text x="58.1" y="33.7">PL14A/PL20A/PL25A</text>
<text x="58.1" y="35.5">PL14B/PL20B/PL25B</text>
<text x="58.1" y="30">PL13B/PL19B/PL24B</text>
<text x="145.4" y="30">PL1B/PL3B/PL3B || L_GPLLC_FB</text>
<text x="145.4" y="33.7">PL2A/PL4A/PL4A || L_GPLLT_IN</text>
<text x="145.4" y="35.5">PL2B/PL4B/PL4B || L_GPLLC_IN</text>
<text x="174.3" y="33.7">PL5A/PL8A/PL9A</text>
<text x="174.3" y="35.5">PL5B/PL8B/PL9B</text>
<text x="174.3" y="30">PL4B/PL7B/PL8B</text>
<text x="39.3" y="37.3">PL12D/PL17D/PL21D</text>
<text x="57.9" y="39.2">PL14C/PL20C/PL25C</text>
<text x="57.9" y="41">PL14D/PL20D/PL25D</text>
<text x="145.4" y="39.2">PL2C/PL4C/PL4C</text>
<text x="145.4" y="41">PL2D/PL4D/PL4D</text>
<text x="174" y="39.2">PL5C/PL8C/PL9C</text>
<text x="174" y="41">PL5D/PL8D/PL9D</text>
<text x="39.3" y="44.7">PL12A/PL17A/PL22A || PCLKT3_0</text>
<text x="39.3" y="46.5">PL12B/PL17B/PL22B || PCLKC3_0</text>
<text x="145.4" y="44.7">PL3A/PL6A/PL6A || PCLKT5_0</text>
<text x="145.4" y="46.5">PL3B/PL6B/PL6B || PCLKC5_0</text>
<text x="54.7" y="53.8">VCCIO3/VCCIO3/VCCIO3</text>
<text x="145.4" y="50.1">PL3C/PL6C/PL6C</text>
<text x="145.4" y="51.9">PL3D/PL6D/PL6D</text>
<text x="168.1" y="59.3">VCCIO5/VCCIO5/VCCIO5</text>
<text x="37.5" y="95.8">PL6A/PL9A/PL10A</text>
<text x="57.2" y="95.8">PL9A/PL13A/PL15A</text>
<text x="37.5" y="97.7">PL6B/PL9B/PL10B</text>
<text x="37.5" y="101.3">PL6C/PL9C/PL10C</text>
<text x="57" y="101.3">PL9C/PL13C/PL15C</text>
<text x="57.2" y="97.7">PL9B/PL13B/PL15B</text>
<text x="37.5" y="103.2">PL6D/PL9D/PL10D</text>
<text x="37.5" y="106.8">PL7A/PL10A/PL11A</text>
<text x="56" y="106.8">PL10C/PL14C/PL16C</text>
<text x="57" y="103.2">PL9D/PL13D/PL15D</text>
<text x="37.5" y="108.7">PL7B/PL10B/PL11B</text>
<text x="56" y="108.7">PL10D/PL14D/PL16D</text>
<text x="56.3" y="112.3">PL10A/PL14A/PL17A</text>
<text x="37.5" y="117.8">PL7C/PL10C/PL12A || PCLKT4_0</text>
<text x="37.5" y="119.6">PL7D/PL10D/PL12B || PCLKC4_0</text>
<text x="56.3" y="114.1">PL10B/PL14B/PL17B</text>
<text x="247.8" y="114.1">1</text>
<text x="247.8" y="116">2</text>
<text x="247.8" y="117.8">3</text>
<text x="247.8" y="119.6">4</text>
<text x="256" y="119.6">5</text>
<text x="256" y="117.8">6</text>
<text x="256" y="116">7</text>
<text x="256" y="114.1">8</text>
<text x="52.9" y="128.8">VCCIO4/VCCIO4/VCCIO4</text>
<text x="52.9" y="130.6">VCCIO4/VCCIO4/VCCIO4</text>
</g>
<g font-size="1.6" fill="#000080">
<text x="39.3" y="16">U5D</text>
<text x="145.4" y="16">U5F</text>
<text x="82.3" y="56.3">C42</text>
<text x="82.3" y="59.9">0.1uF</text>
<text x="89.6" y="56.3">C43</text>
<text x="89.6" y="59.9">0.1uF</text>
<text x="96.9" y="56.3">C44</text>
<text x="96.9" y="59.9">0.1uF</text>
<text x="38.4" y="63.6">LCMXO3L-6900C-5BG256C</text>
<text x="192" y="61.8">C45</text>
<text x="192" y="65.4">0.1uF</text>
<text x="199.3" y="61.8">C46</text>
<text x="199.3" y="65.4">0.1uF</text>
<text x="206.6" y="61.8">C47</text>
<text x="206.6" y="65.4">0.1uF</text>
<text x="144.5" y="69.1">LCMXO3L-6900C-5BG256C</text>
<text x="39.3" y="89.2">U5E</text>
<text x="149.9" y="92.9">J8</text>
<text x="214" y="103.8">R68</text>
<text x="221.3" y="103.8">R69</text>
<text x="228.6" y="103.8">R70</text>
<text x="235.9" y="103.8">R71</text>
<text x="214" y="111.2">4.7K</text>
<text x="221.3" y="111.2">4.7K</text>
<text x="228.6" y="111.2">4.7K</text>
<text x="235.9" y="111.2">4.7K</text>
<text x="246" y="110.4">SW2</text>
<text x="248.3" y="122.9">SW-DIP4</text>
<text x="82.3" y="131.3">C48</text>
<text x="89.6" y="131.3">C49</text>
<text x="96.9" y="131.3">C50</text>
<text x="82.3" y="134.9">0.1uF</text>
<text x="89.6" y="134.9">0.1uF</text>
<text x="96.9" y="134.9">0.1uF</text>
<text x="36.6" y="140.4">LCMXO3L-6900C-5BG256C</text>
<text x="149.9" y="140.4">Header 2x20</text>
</g>
<g font-size="1.6" fill="#f00">
<text x="18.7" y="23.2">IO_L1</text>
<text x="84.5" y="21.3">DIP_SW1</text>
<text x="84.5" y="23.2">DIP_SW2</text>
<text x="124.7" y="21.3">IO_B1</text>
<text x="124.7" y="23.2">IO_C2</text>
<text x="18.7" y="25">IO_L3</text>
<text x="18.7" y="28.7">IO_K4</text>
<text x="84.5" y="26.8">DIP_SW3</text>
<text x="84.5" y="28.7">DIP_SW4</text>
<text x="124.7" y="26.8">IO_D3</text>
<text x="124.7" y="28.7">IO_D1</text>
<text x="196" y="26.8">IO_F3</text>
<text x="196" y="28.7">IO_F1</text>
<text x="18.7" y="30.5">IO_L5</text>
<text x="84.5" y="32.3">IO_M2</text>
<text x="84.5" y="34.2">IO_N3</text>
<text x="124.7" y="32.3">IO_E2</text>
<text x="124.7" y="34.2">IO_E3</text>
<text x="196" y="32.3">IO_G2</text>
<text x="196" y="34.2">IO_G3</text>
<text x="124.7" y="37.8">IO_C1</text>
<text x="124.7" y="39.6">IO_D2</text>
<text x="196" y="37.8">IO_F5</text>
<text x="196" y="39.6">IO_H6</text>
<text x="18.7" y="43.3">IO_L2</text>
<text x="18.7" y="45.1">IO_M1</text>
<text x="124.7" y="43.3">IO_E1</text>
<text x="124.7" y="45.1">IO_F2</text>
<text x="16.8" y="94.5">IO_G1</text>
<text x="80.9" y="94.5">IO_J2</text>
<text x="16.8" y="96.3">IO_H2</text>
<text x="80.9" y="96.3">IO_K1</text>
<text x="130.2" y="100">IO_N3</text>
<text x="130.2" y="101.8">IO_M1</text>
<text x="172.3" y="100">IO_H6</text>
<text x="172.3" y="101.8">IO_M2</text>
<text x="16.8" y="105.5">IO_H3</text>
<text x="16.8" y="107.3">IO_H1</text>
<text x="130.2" y="103.6">IO_L1</text>
<text x="130.2" y="105.5">IO_L5</text>
<text x="172.3" y="103.6">IO_L2</text>
<text x="172.3" y="105.5">IO_L3</text>
<text x="130.2" y="109.1">IO_J1</text>
<text x="130.2" y="111">IO_J2</text>
<text x="130.2" y="112.8">IO_H3</text>
<text x="172.3" y="109.1">IO_K4</text>
<text x="172.3" y="111">IO_K1</text>
<text x="172.3" y="112.8">IO_J3</text>
<text x="201.5" y="112.8">DIP_SW1</text>
<text x="16.8" y="116.5">IO_J1</text>
<text x="16.8" y="118.3">IO_J3</text>
<text x="130.2" y="114.6">IO_H1</text>
<text x="130.2" y="118.3">IO_G1</text>
<text x="172.3" y="114.6">IO_H2</text>
<text x="172.3" y="118.3">IO_G2</text>
<text x="201.5" y="114.6">DIP_SW2</text>
<text x="201.5" y="116.5">DIP_SW3</text>
<text x="201.5" y="118.3">DIP_SW4</text>
<text x="130.2" y="120.1">IO_F1</text>
<text x="130.2" y="121.9">IO_E1</text>
<text x="130.2" y="123.7">IO_D1</text>
<text x="130.2" y="125.6">IO_C2</text>
<text x="172.3" y="120.1">IO_F2</text>
<text x="172.3" y="121.9">IO_E2</text>
<text x="172.3" y="123.7">IO_D2</text>
<text x="130.2" y="127.4">IO_G3</text>
<text x="130.2" y="129.2">IO_D3</text>
<text x="130.2" y="131.1">IO_F3</text>
<text x="172.1" y="127.4">IO_C1</text>
<text x="172.1" y="129.2">IO_B1</text>
<text x="172.3" y="131.1">IO_E3</text>
<text x="172.3" y="132.9">IO_F5</text>
</g>
<g font-size="1.6" fill="#00f">
<text x="54.9" y="19.6">BANK3</text>
<text x="164.6" y="19.6">BANK5</text>
<text x="49.4" y="58">1K-2K/4K/7K || 2nd_Fn.</text>
<text x="159.1" y="63.5">1K-2K/4K/7K || 2nd_Fn.</text>
<text x="53" y="92.7">BANK4</text>
<text x="47.5" y="134.7">1K-2K/4K/7K || 2nd_Fn.</text>
</g>
<g font-size="1.6">
<text x="103.9" y="46.8">VCCIO3</text>
<text x="213.6" y="52.3">VCCIO5</text>
<text x="138.6" y="92.5">VCCIO3</text>
<text x="164.2" y="92.5">VCCIO5</text>
<text x="211.8" y="94.3">VCCIO3</text>
<text x="103.9" y="121.8">VCCIO4</text>
<text x="118.5" y="130.9">VCCIO4</text>
<text x="226.6" y="161.6">Phone (503) 268-8001 -or- (800) LATTICE</text>
<text x="228.4" y="159.6">Email: techsupport@Latticesemi.com</text>
<text x="228.9" y="157.4">Lattice Semiconductor Applications</text>
<text x="208.7" y="164.2">Title</text>
<text x="219.5" y="166">BANK3,4,5 I/O</text>
<text x="208.7" y="169.7">Size</text>
<text x="210.1" y="171.5">B</text>
<text x="214.2" y="169.7">Project</text>
<text x="214.7" y="171.9">MACHXO3 Starter Kit - LCMXO3L-6900C</text>
<text x="259.5" y="173">Board Rev</text>
<text x="259.5" y="170.1">Schematic Rev</text>
<text x="272.3" y="173">A</text>
<text x="272.5" y="170.1">1.0</text>
<text x="208.7" y="175.2">Date:</text>
<text x="215.6" y="175.2">24-SEPTEMBER-2021</text>
<text x="250.4" y="175.2">Sheet</text>
<text x="259.5" y="175.2">7</text>
<text x="263.1" y="175.2">of</text>
<text x="266.8" y="175.2">8</text>
</g>
<g font-size="1.6" fill="#008000">
<text x="146.3" y="89">MAKE PWR TRACES</text>
<text x="146.3" y="90.6">CAPABLE OF 1A</text>
<text x="221.3" y="94.5">PLACE THE RESISTORS IN THE TOP</text>
<text x="146.3" y="145.8">MAKE PWR TRACES</text>
<text x="146.3" y="147.4">CAPABLE OF 1A</text>
</g>
<g font-size="1.3">
<text x="29.3" y="1.4">5</text>
<text x="84.1" y="1.4">4</text>
<text x="139" y="1.4">3</text>
<text x="193.8" y="1.4">2</text>
<text x="248.7" y="1.4">1</text>
<text x=".5" y="24.7">D</text>
<text x="276.6" y="24.7">D</text>
<text x=".5" y="68.2">C</text>
<text x="276.6" y="68.2">C</text>
<text x=".5" y="111.6">B</text>
<text x="276.6" y="111.6">B</text>
<text x=".5" y="155">A</text>
<text x="276.6" y="155">A</text>
<text x="29.3" y="177">5</text>
<text x="84.1" y="177">4</text>
<text x="139" y="177">3</text>
<text x="193.8" y="177">2</text>
<text x="248.7" y="177">1</text>
</g>
</svg>
